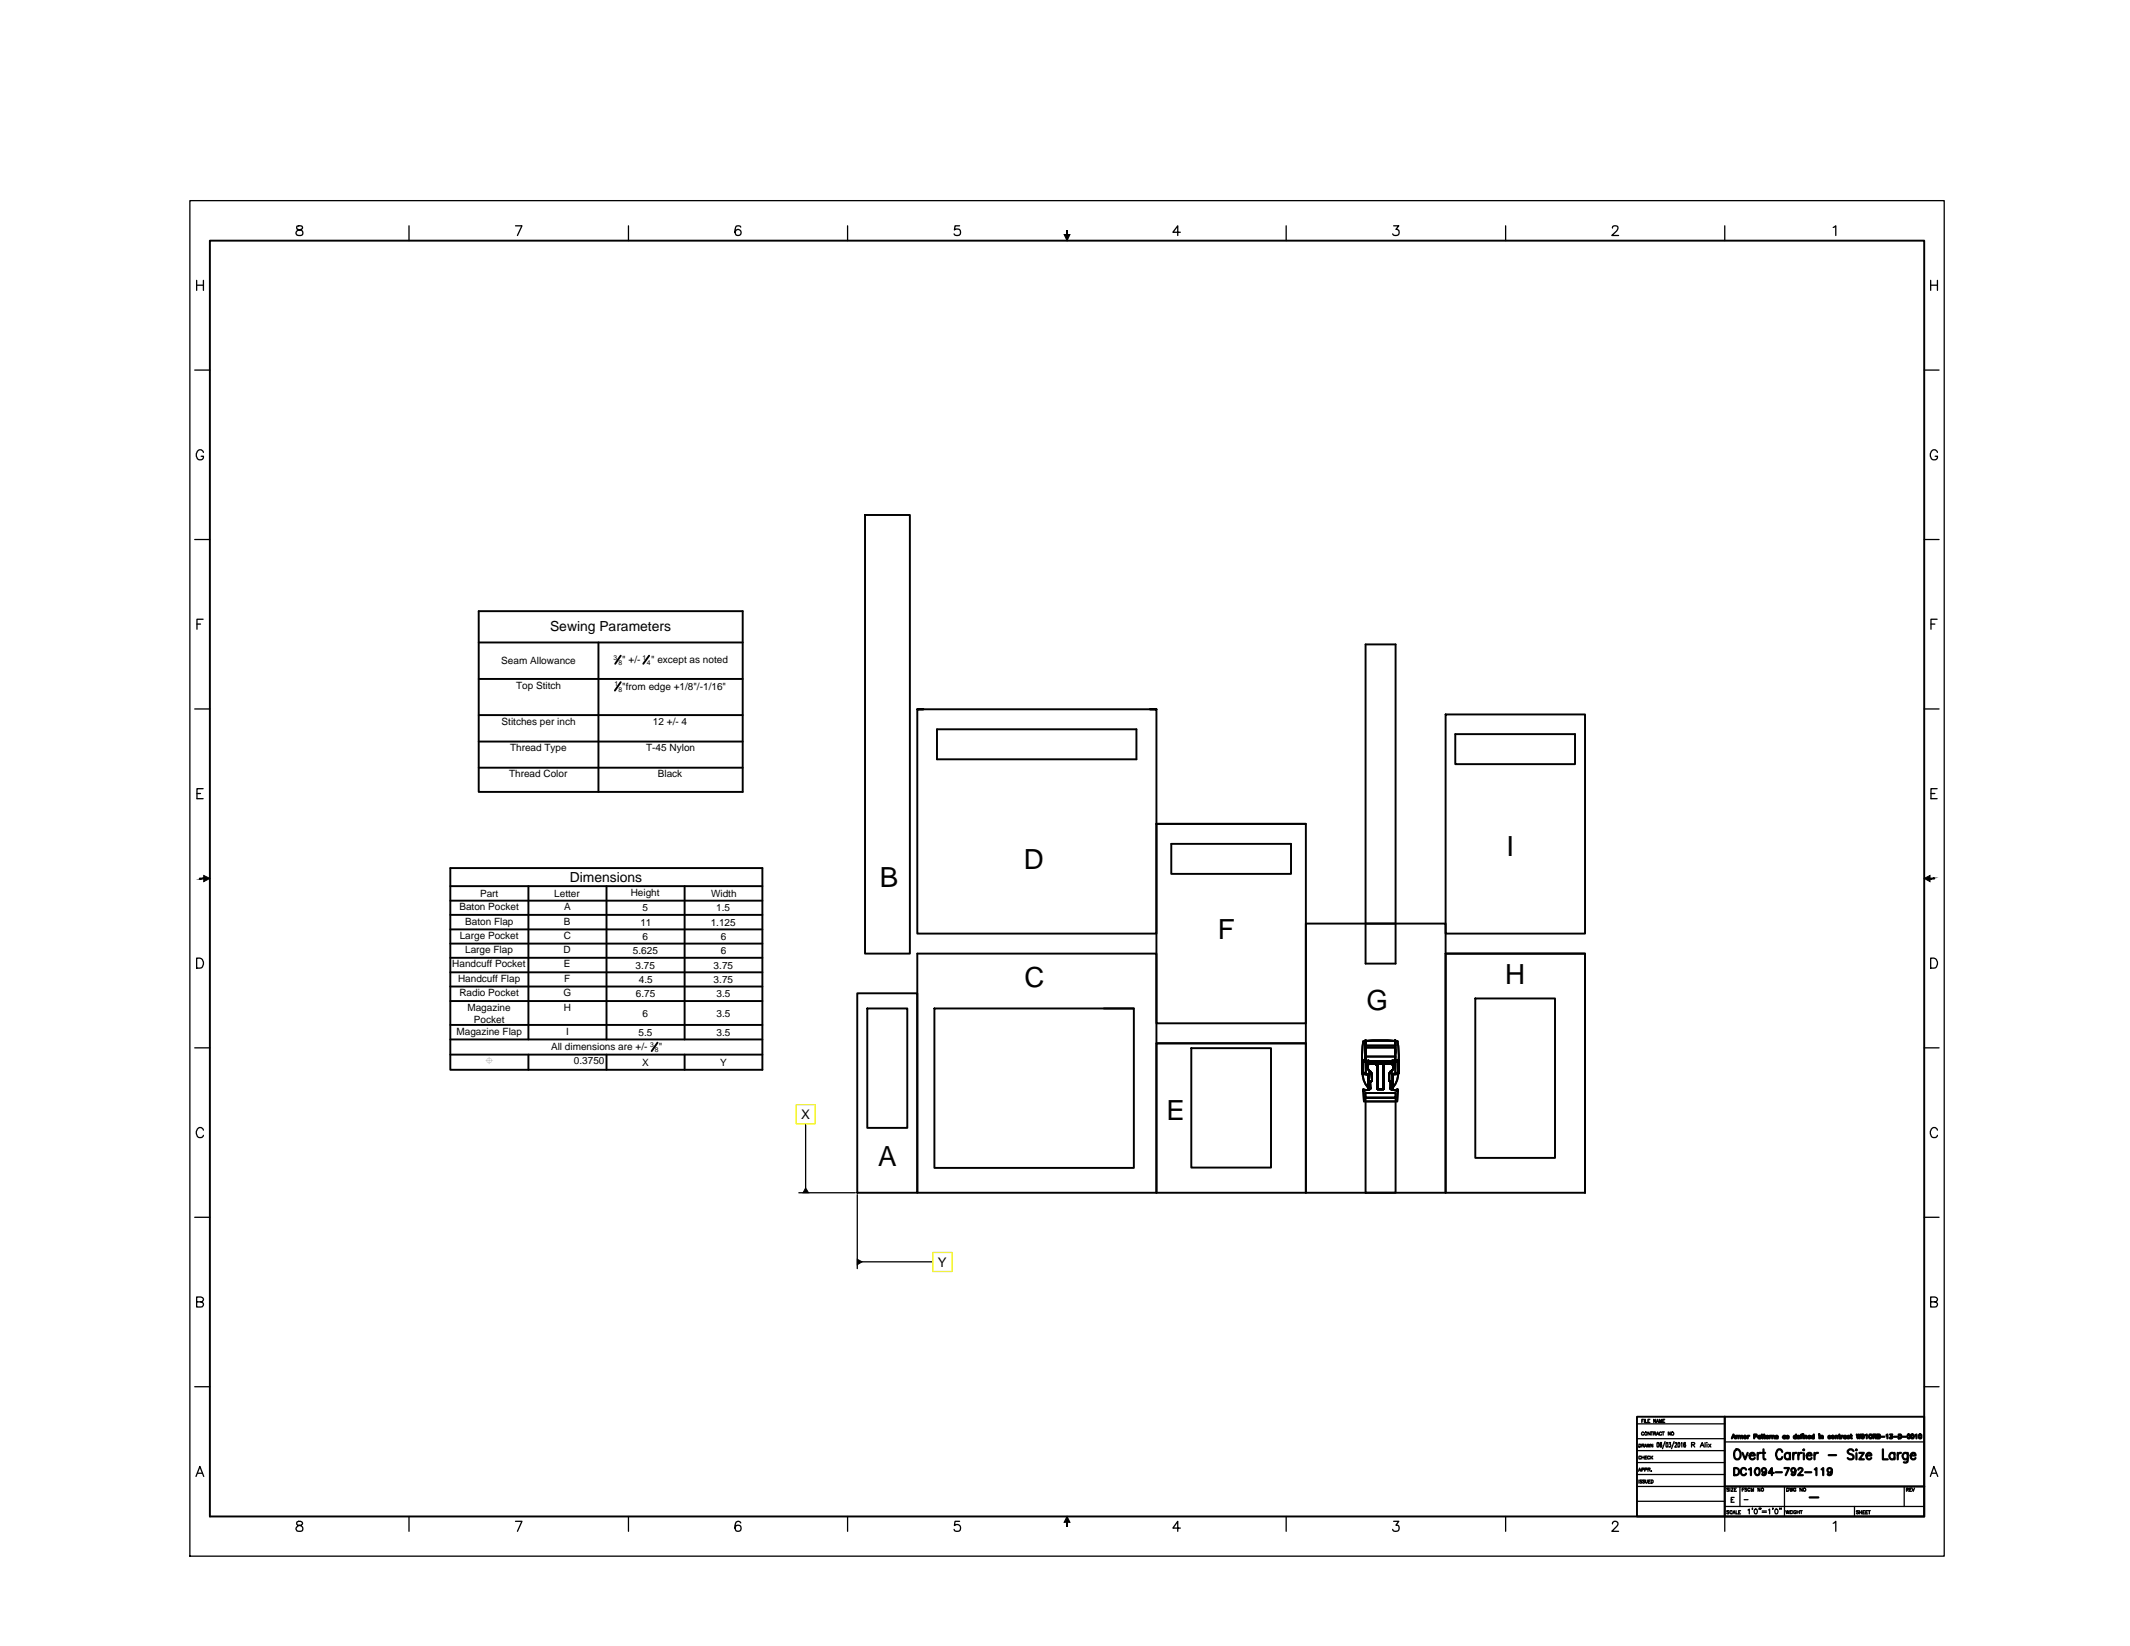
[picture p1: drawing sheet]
<svg xmlns="http://www.w3.org/2000/svg" width="279mm" height="216mm" viewBox="0 0 279 216" stroke-linecap="round" stroke-linejoin="round" font-family="sans-serif">
<!-- layer: T001L001 -->
<path d="M113.5 67.5h5.9v57.6h-5.9zM120.3 93h31.4h-.9h.9v29.5h-31.4zM122.9 95.7h26.2M122.9 99.6h26.2M189.6 93.7h18.3v28.8h-18.3zM190.9 96.3h15.7v3.9h-15.7zM151.7 108.1h19.6v26.1h-19.6zM151.7 108.1h19.6M153.6 110.7h15.7v3.9h-15.7zM120.3 125.1h31.4v31.3v-19.6h19.6v19.6v-35.3h18.3v35.3v-31.3h18.3v31.3M144.8 132.3h3.9M151.7 136.8h19.6" fill="none" stroke="#000" stroke-width=".25"/>
<!-- layer: 0 -->
<g fill="none" stroke="#000" stroke-width=".25">
<path d="M27.5 31.6h224.9v167.3h-224.9zM62.8 80.2h34.6v23.7h-34.6zM62.8 84.3h34.6M62.8 89.1h34.6M62.8 93.8h34.6M62.8 97.3h34.6M78.5 84.3v19.6M81.4 86l-.7 1.1M81.4 89.5l-.7 1.1M85.1 86l-.7 1.1M122.9 95.7v3.9M149.1 95.7v3.9"/>
<path d="M179.1 84.5h4v41.9h-4zM59.1 113.9h40.9v26.4h-40.9zM59.1 116.2h40.9M59.1 118.1h40.9M62.8 100.7h34.6M69.3 116.2v20.1M79.6 116.2v20.1M89.8 116.2v20.1M59.1 120h40.9M59.1 121.9h40.9M59.1 123.8h40.9M59.1 125.6h40.9"/>
<path d="M59.1 127.5h40.9M59.1 129.4h40.9M59.1 131.3h40.9M59.1 134.4h40.9M59.1 136.3h40.9M59.1 138.3h40.9M69.3 138.3v2M79.6 138.3v2M86.2 136.8l-.7 1.1M89.8 138.3v2M112.5 130.3h7.8v26.1h-7.8zM113.8 132.3h5.2v15.6h-5.2z"/>
<path d="M120.3 125.1v31.3h87.6M122.6 132.3h26.1v20.9h-26.1zM156.3 137.5h10.4v15.6h-10.4zM178.7 139.2v1.5v-1.5M178.7 139.2v1.6M178.7 139.2h.6zM178.7 139.2h.7zM178.7 139.2h.1M178.7 139.7h.1M178.7 139.5h.1M178.7 139.8h.1M178.7 139.2h4.7z"/>
<path d="M178.9 139.2h.1M179.1 139.2h.1M179.1 138.8l.1 .2 .3 .2M179.1 136.6h-.3l-.1 1v1.6M179.1 136.6v.8h3.9M179.1 137.4h.1M179.1 136.6h.1M179.1 136.6v2.2zM179.1 137.6h.1M179.1 138.8h.1M179.1 138.6h.1M179.1 138.3h.1"/>
<path d="M179.1 138.2h.1M179.1 137.9h.1M179.1 138.1h.1M179.1 137.1h.1M179.1 136.6v.5h3.9v-.5M179.1 136.6v.5h3.9M179.1 121.1h4M179.1 139.2l.1 1.6M179.1 138.6h3.9M179.3 139.2h.1M179.4 139.5h3.4zM179.4 139.5h.1"/>
<path d="M179.4 139.5v.7zM179.4 139.9h.1M179.4 139.7h.1M179.5 139.7h.1M179.5 139.2h3.1zM179.5 139.2h.1M179.7 139.5l-.2 .1-.1 .2M179.7 139.5h.1M179.7 139.5h-.3v.4M180.3 139.5l.3 .2 .1 .1M180.4 139.5h.1M180.4 139.5h.3v.4"/>
<path d="M180.7 139.7h.1M180.7 139.9h.1M180.7 139.5h.1M180.7 139.5v3.4zM180.7 139.8h.1M181.5 139.5v3.4zM181.5 139.8h.1M181.5 139.5h.1M181.5 139.9h.1M181.5 139.5h.3M181.5 139.5v.4M181.5 139.7h.1"/>
<path d="M181.8 139.5l-.3 .2v.1M181.8 139.5h-.3v.4M181.8 139.5h.1M182.4 139.5l.3 .2 .1 .1M182.5 139.5h.1M182.5 139.5h.3M182.6 139.2h.1M182.7 139.7h.1M182.8 139.5h.1M182.8 139.9h.1M182.8 139.5v.7zM182.8 139.2h.6z"/>
<path d="M182.8 139.5v.4M182.9 139.2h.5zM182.9 139.2h.1M183 136.5h-1.9h-2M183 138.8l-.2 .3-.2 .1M183 136.6h.1M183 137.1h.1M183 136.6v2.2zM183 138.2h.1M183 138.3h.1M183 138.6h.1M183 138.8h.1"/>
<path d="M183 137.6h.1M183 137.4h.1M183 137.9h.1M183 138.1h.1M183 136.6v.8M183 136.6h.4M183.1 139.2h.1M183.1 139.2l-.1 1.6 .1-1.6M183.3 139.2h.1M183.3 136.6l.2 1v1.6M183.4 139.2v1.6zM183.4 139.2v1.5"/>
<path d="M183.4 139.2h.1M183.4 139.7h.1M183.4 139.5h.1M183.4 139.8h.1M193.5 131h10.5v20.9h-10.5zM178.7 140.5h.1M178.7 140.3h.1M178.7 140h.1M178.7 140.8h.1M178.7 140.8l.8 .1M178.7 140.8h.2M178.7 140.8l.8 .2"/>
<path d="M178.7 140.9h.4M178.7 140.8a2.6 2.6 0 0 0 1 2.1v-.1M178.8 143v.1M178.8 143h.2M178.8 143h.1M178.8 143.1h.1M178.8 143.1l.1 1.4h4.4l.1-1.4M178.8 143.1l.1 1.4M178.9 140.8h.1M179 143l.5-.1-.7 .2M179 143h.1M179 143l-.2 .1"/>
<path d="M179.1 143.4h4v.6M179.1 143.9v.1M179.1 140.8v.1M179.1 143.4h4v13h-4zM179.1 144h3.9zM179.1 144h.1M179.4 140.2h.1M179.4 140.2l.5 .7zM179.5 141l-.6-.1 .6 .1M179.5 141v1.9zM179.5 142.9h.1M179.5 141h.1"/>
<path d="M179.6 142.9h.1M179.7 142.9h.1M179.7 142.8h.1M179.7 142l.3-.2zM179.7 142v.8zM179.7 142h.1M179.7 142l.1 .8zM179.8 142.8h.1M179.8 140.7h.1M179.9 140.9h.1M179.9 140.9l.1 .9zM180 141.8h.1"/>
<path d="M180.7 142.9h.8zM180.7 142.4h.1M180.7 142.9h.1M181.5 142.9h.1M181.5 142.4h.1M181.5 142.9h-.8h.8M182.2 140.9v.9zM182.2 141.8l.2 .2zM182.2 140.9h.1M182.2 141.8h.1M182.3 140.7h.1M182.4 142.8h.1"/>
<path d="M182.4 142v.8zM182.4 142h.1M182.5 142.9h.1M182.7 141v1.9zM182.7 142.9h.1M182.7 141h.1M182.8 140.2h.1M182.8 140.2l-.6 .7zM183 140.8v.1M183 143.9v.1M183 144h.1M183.1 143.4h-4v.6"/>
<path d="M183.1 143l-.5-.1 .7 .2M183.2 143h.1M183.2 143l.1 .1M183.2 140.9l-.6 .1M183.3 140.8h.1M183.3 143v.1M183.3 143h.1M183.3 143.1h.1M183.4 143.1h.1M183.4 143.1l-.1 1.4M183.4 140.8l-.8 .1M183.4 140.8a2.77 2.77 0 0 1-.9 2"/>
<path d="M183.4 140.8h.1M183.4 140.9h-.3M183.4 140.5h.1M183.4 140.3h.1M183.4 140h.1M214.7 185.8h37.7v13.1h-37.7z"/>
</g>
<!-- layer: AM_BOR -->
<g fill="#000" stroke="#000" stroke-width=".13">
<path d="M139.6 30.8h.7l-.3 .8zM26.7 114.8l.8 .4-.8 .4zM252.4 115.2l.8-.4v.8zM140 198.9l.3 .8h-.7z"/>
<path d="M139.9 30.3l.1 .5v-.5zM139.9 30.3l.1 .5h-.1z"/>
<path d="M26.2 115.2v.1l.5-.1zM26.2 115.3l.5-.1v.1z"/>
<path d="M253.2 115.3h.5v-.1zM253.2 115.2h.5l-.5 .1z"/>
<path d="M139.9 199.7v.5h.1zM139.9 199.7h.1v.5z"/>
</g>
<g fill="none" stroke="#000" stroke-width=".17">
<path d="M24.9 26.3h230.1v177.8h-230.1zM25.8 37.4h.9M25.8 36.8v1.3M26.7 36.8v1.3M39 29.7a.27 .27 0 0 0 .1 .4l.2 .1a.36 .36 0 0 1 .4 .3 .36 .36 0 0 1-.3 .4h-.2a.37 .37 0 0 1-.4-.4 .8 .8 0 0 1 .8-.5l.1-.2a.58 .58 0 0 0-.7-.1zM53.7 29.6v2M67.6 29.6h.9l-.6 1.3M82.4 29.6v2M97.2 29.8a.39 .39 0 0 0-.7 0 .97 .97 0 0 0 .1 1 .41 .41 0 0 0 .6-.1 .41 .41 0 0 0-.3-.6 .41 .41 0 0 0-.5 .4M111.2 29.6v2M125.9 29.6h-.6l-.1 .6a.46 .46 0 0 1 .7-.1 .46 .46 0 0 1-.1 .7 .46 .46 0 0 1-.6-.1M154.8 30.5h-.9l.6-.9v1.3"/>
<path d="M168.7 29.6v2M182.8 29.6h.7l-.4 .5a.43 .43 0 0 1 .4 .6 .43 .43 0 0 1-.7 .1l-.1-.1M197.5 29.6v2M211.5 29.9l.1-.2 .4-.1a.28 .28 0 0 1 .2 .2 .28 .28 0 0 1 0 .3l-.8 .8h.9M226.2 29.6v2M240.5 29.8l.3-.2v1.3M253.3 36.8v1.3M253.3 37.4h.8M254.1 36.8v1.3M25.5 48.5h2M26.7 59.3a.43 .43 0 0 0-.7-.2 .73 .73 0 0 0 .1 1.2h.3a.37 .37 0 0 0 .3-.5h-.3M252.4 48.5h2"/>
<path d="M254.1 59.3a.43 .43 0 0 0-.6-.2 .73 .73 0 0 0 .1 1.2h.2a.37 .37 0 0 0 .3-.5h-.3M25.5 70.8h2M252.4 70.8h2M25.5 93h2M25.8 81.9h.5M26.6 81.2h-.8v1.3M252.4 93h2M253.3 81.9h.5M254.1 81.2h-.8v1.3M25.8 104.1h.5M26.6 103.4h-.8v1.4h.8M253.3 104.1h.5"/>
<path d="M254.1 103.4h-.8v1.4h.8M25.5 137.4h2M25.8 125.7a.73 .73 0 0 1 .8 .4 .73 .73 0 0 1-.2 .8l-.6 .1zM252.4 137.4h2M253.3 125.7a.73 .73 0 0 1 .8 .4 .73 .73 0 0 1-.2 .8l-.6 .1zM25.5 159.7h2M26.7 148.2a.43 .43 0 0 0-.7-.2 .74 .74 0 0 0 .1 1.2h.4l.2-.3M252.4 159.7h2M254.1 148.2a.43 .43 0 0 0-.6-.2 .74 .74 0 0 0 .1 1.2h.4l.1-.3M25.8 170.8h.5a.36 .36 0 0 0 .4-.4l-.4-.3h-.5v1.3h.5a.37 .37 0 0 0 .4-.4l-.4-.2M253.3 170.8h.5a.36 .36 0 0 0 .3-.4l-.3-.3h-.5v1.3h.5a.37 .37 0 0 0 .3-.4l-.3-.2M25.5 181.9h2"/>
<path d="M25.7 193.7l.5-1.4 .5 1.4M25.9 193.2h.7M39 199.6a.27 .27 0 0 0 .1 .5 .47 .47 0 0 1 .5 .1 .47 .47 0 0 1 0 .6 .58 .58 0 0 1-.8-.2 .55 .55 0 0 1 .7-.5l.2-.2v-.1a.48 .48 0 0 0-.7-.2zM53.7 198.9v2M67.6 199.5h.9l-.6 1.4M82.4 198.9v2M97.2 199.8l-.1-.2-.3-.1a.78 .78 0 0 0-.3 1.2 .4 .4 0 0 0 .6 0 .4 .4 0 0 0-.2-.6 .4 .4 0 0 0-.5 .3M111.2 198.9v2M125.9 199.5h-.6l-.1 .6a.46 .46 0 0 1 .7 0 .46 .46 0 0 1-.1 .6 .46 .46 0 0 1-.6-.1M168.7 198.9v2M182.8 199.5h.7l-.4 .6a.43 .43 0 0 1 .4 .5 .43 .43 0 0 1-.7 .2l-.1-.2M197.5 198.9v2"/>
<path d="M211.5 199.9l.1-.2 .1-.2a.44 .44 0 0 1 .5 .3l-.1 .4-.7 .7h.9M214.7 188.7h11.5M214.7 190.3h11.5M214.7 191.8h11.5M214.7 186.8h11.5M214.7 193.4h11.5M214.7 196.9h11.5M214.7 195h11.5M214.9 193l.2-.4 .1 .4M215 189.4l.2 .1v.3h-.2zM215 194.1v.4M215 192.8h.2"/>
<path d="M215.2 191.1v-.1h-.2v.3l.2 .1v-.1M215.4 189.6h.2l.1-.1-.3-.1v.4M215.4 194.2h-.3l.3 .2-.1 .1h-.2M215.4 192.8l.2-.1v-.1h-.2v.4M215.4 186.4h.1M215.4 191v.4M215.4 191.2h.3M215.5 189.6l.2 .2M215.6 186.2h-.2v.4M215.6 187.9a.15 .15 0 0 0-.2-.1 .15 .15 0 0 0-.1 .2v.1a.16 .16 0 0 0 .2 .1 .16 .16 0 0 0 .1 0M215.7 191v.4M215.7 189.8l.2-.4 .1 .4"/>
<path d="M215.7 194.2h-.3l.3 .1v.2h-.3M215.7 186.2v.4M215.7 192.8l.3-.1v-.1h-.3v.4M215.8 191.2h.2M215.8 189.7h.2M215.8 186.2v.4h.3M215.8 194.1v.3l.2 .1h.1v-.4M216 191h-.2v.4h.2M216.1 189.4l.1 .4 .1-.4v.4l.2-.4M216.2 192.7h.2l.1-.1h-.1h-.2v.4M216.2 186.4h.1M216.3 194.3h.1"/>
<path d="M216.3 192.7l.2 .3M216.4 186.2h-.2v.4h.2M216.4 191.1a.16 .16 0 0 0-.1-.1 .16 .16 0 0 0-.2 .1v.1a.16 .16 0 0 0 .2 .2 .16 .16 0 0 0 .1-.1M216.5 187.8v.4l-.3-.4v.4M216.5 194.1h-.2v.4h.2M216.5 191v.4M216.5 187.8h.3M216.6 194.1h.2a.24 .24 0 0 1 0 .3 .24 .24 0 0 1-.2 .1zM216.6 192.9h.1M216.6 191.2l.2 .2M216.7 187.8v.4M216.8 189.4v.4l-.3-.4v.4"/>
<path d="M216.8 191l-.3 .2M216.9 188h.2l.1-.1-.3-.1v.4M217.1 188l.1 .2M217.2 186.2v.4l-.3-.4v.4M217.3 186.6l.1-.4 .2 .4M217.3 188.2l.1-.4 .2 .4M217.4 186.5h.1M217.4 188.1h.1M217.4 189.2a.32 .32 0 0 1 .2 .3 .32 .32 0 0 1-.2 .3zM217.7 186.6v-.4l.1 .4 .2-.4v.4M217.9 187.9a.15 .15 0 0 0-.1-.1 .15 .15 0 0 0-.2 .2v.1a.16 .16 0 0 0 .2 .1 .16 .16 0 0 0 .1 0M217.9 189.3v-.1l-.2 .1 .1 .5a.17 .17 0 0 0 .2-.2 .17 .17 0 0 0-.2-.1l-.1 .1"/>
<path d="M218 187.8h.3M218.1 186.4h.2M218.2 187.8v.4M218.4 186.2h-.3v.4h.3M218.4 189.1l-.3 .9M218.6 189.2a.32 .32 0 0 1 .2 .3 .32 .32 0 0 1-.2 .3zM218.9 189.2h.2l-.1 .2a.18 .18 0 0 1 .2 .3 .18 .18 0 0 1-.3 .1v-.1M219.1 187.8v.4l-.3-.4v.4M219.6 189.1l-.3 .9M219.7 189.3l.1-.1 .1 .1v.1l-.2 .4h.3M220.1 189.2h.1a.32 .32 0 0 1 .2 .3 .32 .32 0 0 1-.3 .3zM220.5 189.3l.1-.1v.6"/>
<path d="M221.1 189.3v-.1l-.2 .1v.5a.17 .17 0 0 0 .2-.2 .17 .17 0 0 0-.2-.1v.1M221.9 189.5h.3l.1-.2-.1-.1h-.3v.6M222.1 189.5l.2 .3M223 189.8l.3-.6 .2 .6M223.1 189.6h.3M223.7 189.2v.6M223.9 189.2h.1M223.9 189.4v.4M224.1 189.4l.3 .4M224.4 189.4l-.3 .4M226.2 198.9v2M226.2 197.6h26.2"/>
<path d="M226.2 189.1h26.2M226.8 195.2h-.3v.2h.3l-.1 .2h-.2M226.8 198.2l-.3-.1v.2l.3 .1v.1l-.1 .1-.2-.1M226.9 195.2v.4M227.1 195.2h.2l-.2 .4h.2M227.1 196.7h.2M227.2 198.2a.17 .17 0 0 0-.2 0 .17 .17 0 0 0-.1 .2 .17 .17 0 0 0 .3 .1v-.1M227.3 198.6l.2-.5 .1 .5M227.3 198.4h.3M227.5 196.4h-.4v.6h.4M227.5 195.4h.1M227.7 198.1v.5h.2"/>
<path d="M227.8 195.2h-.3v.4h.3M228.1 198.4h.1M228.2 195v2.6M228.3 198.1h-.2v.5h.2M228.5 195.4h.2M228.8 195.2h-.3v.4M228.8 196.7h.5M229.1 195.2h-.2v.2h.2v.2h-.2M229.3 198.1l.2-.2v.7M229.5 195.3a.18 .18 0 0 0-.2 0 .18 .18 0 0 0 0 .2 .18 .18 0 0 0 .2 0M229.7 195.6v-.4l.1 .4 .2-.4v.4M229.9 197.9l-.1 .1"/>
<path d="M230.2 198l.1-.1a.34 .34 0 0 1 .2 .4 .34 .34 0 0 1-.2 .3l-.1-.1-.1-.2zM230.8 197.9h-.1h.1l-.1 .1M230.9 195.2v.4l-.3-.4v.4M231 197.9h-.1h.1l-.1 .1M231.2 198.4h.5M231.2 198.2h.5M232 198.1l.1-.2v.7M232.6 197.9h-.1h.1l-.1 .1M232.9 198l.1-.1a.3 .3 0 0 1 .2 .4 .3 .3 0 0 1-.3 .2l-.1-.2zM233.5 197.9l-.1 .1M233.7 197.9l-.1 .1M234.1 195v3.9"/>
<path d="M234.2 198.1l.2 .4 .1-.4 .1 .4 .1-.4M234.4 195.2h.1a.24 .24 0 0 1 .2 .2 .24 .24 0 0 1-.2 .2h-.1zM234.8 195.2l.1 .4 .1-.4v.4l.2-.4M234.8 198.3h.1M235 198.1h-.2v.4h.2M235.2 198.1v.4M235.6 195.3a.18 .18 0 0 0-.3 0 .18 .18 0 0 0 0 .2 .18 .18 0 0 0 .3 0l-.1-.1M235.6 198.2a.16 .16 0 0 0-.2-.1 .16 .16 0 0 0-.1 .2v.1a.15 .15 0 0 0 .2 .1 .15 .15 0 0 0 .1-.1h-.1M235.7 198.3h.3M235.7 198.1v.4M236 198.1v.4M236.1 198.1h.3"/>
<path d="M236.3 198.1v.4M236.4 195.2v.4l-.3-.4v.4M240.5 199.8l.3-.3v1.4M243.3 197.6v1.3M243.8 198.2l-.2-.1-.1 .2 .3 .1v.1l-.1 .1-.2-.1M243.9 198.1v.5M243.9 198.4h.3M244.2 198.1v.5M244.4 198.4h.1M244.6 198.1h-.2v.5h.2M244.7 198.4h.2M245 198.1h-.3v.5h.3"/>
<path d="M245.1 198.1h.2M245.2 198.1v.5M249.8 195v2.6M250.1 195.4h.2v-.2h-.2v.4M250.2 195.4l.1 .2M250.5 195.4h.1M250.8 195.2h-.3v.4h.3M250.8 195.2l.2 .4 .1-.4M252.4 181.9h2M253.2 193.7l.5-1.4 .5 1.4M253.4 193.2h.6M154.8 200.4h-.9l.6-.9v1.4"/>
<circle cx="215.9" cy="188" r=".2"/>
<circle cx="219.4" cy="188" r=".2"/>
<circle cx="231.2" cy="195.4" r=".2"/>
<circle cx="236.7" cy="195.4" r=".2"/>
</g>
<g fill="none" stroke="#000" stroke-width=".3">
<path d="M226.2 185.8v13.1M226.2 195h26.2M227.2 188.7l.2-.5 .2 .5M227.3 188.5h.2M227.5 192.6a.51 .51 0 0 1 .6 .2 .51 .51 0 0 1-.1 .6l-.2 .1h-.3zM227.6 190.3l.2-.2a.72 .72 0 0 1 .6 .5 .72 .72 0 0 1-.3 .8 .43 .43 0 0 1-.5-.1 .43 .43 0 0 1-.1-.4zM227.7 188.3v.4M227.9 188.3l-.2 .2M228 188.4l.2-.1 .1 .4M228 188.3v.4M228.3 188.4h.3v.3M228.6 190.6l.3 .8 .3-.8"/>
<path d="M229 192.8l-.2-.2a.45 .45 0 0 0-.5 .5 .45 .45 0 0 0 .6 .3l.1-.1M229.2 188.3v.4M229.4 192.7l.3-.1v.9M229.5 188.3l-.3 .2M229.5 190.9h.7a.35 .35 0 0 0-.4-.3 .35 .35 0 0 0-.3 .4v.2a.38 .38 0 0 0 .7 0M230.1 188.4h.3v-.2h-.3v.5M230.3 192.6a.29 .29 0 0 1 .5 .1v.2a.4 .4 0 0 1-.3 .6 .54 .54 0 0 1-.2-.9zM230.6 190.6v.8M230.9 188.4a.16 .16 0 0 0-.3 .1 .16 .16 0 0 0 .2 .2l.1-.1M230.9 188.3v.4M231 190.6a.32 .32 0 0 0-.4 .3M231.1 188.3h.1"/>
<path d="M231.1 188.2v.4l.1 .1M231.2 190.6h.3M231.3 190.1v1.1l.1 .2h.2M231.4 188.3h.1M231.4 188.2v.4l.1 .1M231.7 188.5h.3v-.1a.17 .17 0 0 0-.3 0 .17 .17 0 0 0 0 .2 .17 .17 0 0 0 .3 0M231.7 192.9a.28 .28 0 0 1-.4 .2 .28 .28 0 0 1-.1-.4 .28 .28 0 0 1 .4 0l.1 .2a.47 .47 0 0 1-.3 .6l-.2-.1M232.1 188.3v.4M232.3 188.3l-.2 .2M232.5 188.4l.2-.1 .1 .4M232.5 188.3v.4M232.7 193.2h-.7l.4-.6v.9"/>
<path d="M232.9 193.1h.8M233.2 188.4l-.1-.1-.2 .1 .1 .1h.2v.2h-.3v-.1M233.8 190.4a.36 .36 0 0 0-.2-.3 .36 .36 0 0 0-.4 .1 .8 .8 0 0 0 .1 1.2h.4l.1-.3M234.1 192.6h.6l-.5 .9M234.2 188.4a.16 .16 0 0 0-.3 .1 .16 .16 0 0 0 .2 .2l.1-.1M234.2 188.3v.4M234.6 188.4l-.1-.1-.2 .1 .2 .1 .1 .2h-.2l-.1-.1M234.8 190.7a.39 .39 0 0 0-.6 0 .39 .39 0 0 0 0 .6 .39 .39 0 0 0 .6-.1M234.8 190.6v.8M235.2 190.6v.8M235.5 192.9a.28 .28 0 0 1-.4 .2 .28 .28 0 0 1-.1-.4 .28 .28 0 0 1 .5 0v.2a.47 .47 0 0 1-.2 .6l-.3-.1M235.6 188.4a.17 .17 0 0 0-.3 0 .18 .18 0 0 0 .2 .3l.1-.1"/>
<path d="M235.6 188.2v.5M235.6 190.6a.35 .35 0 0 0-.4 .3M235.8 188.5h.3v-.1a.16 .16 0 0 0-.3 0 .16 .16 0 0 0 0 .2 .16 .16 0 0 0 .3 0M235.9 192.8v-.1a.29 .29 0 0 1 .3-.1 .29 .29 0 0 1 .2 .2l-.5 .7h.6M235.9 190.6v.8M236.2 188.3h.2M236.4 188.2h-.2v.5M236.4 190.6a.36 .36 0 0 0-.5 .3M236.5 188.2h.1zM236.5 188.4v.3M236.6 190.1v.1zM236.6 190.6v.8"/>
<path d="M236.7 188.4h.3v.3M236.7 188.3v.4M236.8 193.1h.8M237 190.9h.6v-.1a.34 .34 0 0 0-.4-.2 .34 .34 0 0 0-.2 .4v.2a.34 .34 0 0 0 .6 0M237.2 188.5h.3v-.1a.17 .17 0 0 0-.3 0 .17 .17 0 0 0 0 .2 .17 .17 0 0 0 .3 0M237.4 196.4h1.1M237.9 188.4a.17 .17 0 0 0-.2 0 .17 .17 0 0 0-.1 .2l.1 .1 .2-.1M237.9 188.2v.5M238 190.6v.8M238.1 192.7l.2-.1v.9M238.5 190.6a.36 .36 0 0 0-.5 .3M238.6 188.2h.1z"/>
<path d="M238.6 188.4v.3M238.9 188.4h.2v.3M238.9 188.3v.4M238.9 192.7l.3-.1v.9M239.9 190.9h.9M240.1 188.4a.17 .17 0 0 0-.3 0 .18 .18 0 0 0 .2 .3l.1-.1M240.3 192.9a.29 .29 0 0 1-.3 .2 .29 .29 0 0 1-.3-.2 .29 .29 0 0 1 .3-.3h.2a.57 .57 0 0 1-.2 .9l-.3-.1M240.8 188.4h.2v.3M240.8 188.3v.4M241.2 188.3h.2M241.3 188.2v.5h.1M241.5 188.3v.4"/>
<path d="M241.7 188.3l-.2 .2M242.1 188.4a.16 .16 0 0 0-.3 .1 .16 .16 0 0 0 .2 .2l.1-.1M242.1 188.3v.4M242.6 188.4a.16 .16 0 0 0-.3 .1 .16 .16 0 0 0 .2 .2l.1-.1M242.7 188.3h.2M242.8 188.2v.4l.1 .1M243.1 190.3l-.2-.2h-.3l-.2 .2v.3l.7 .3v.3a.48 .48 0 0 1-.7 0M243.5 190.1v.1zM243.5 190.6v.8M243.6 188.2l.1 .5 .1-.5 .1 .5 .2-.5M243.9 190.6h.6l-.6 .8h.6M244.5 188.3v.1a.17 .17 0 0 1-.3 0 .17 .17 0 0 1 .2-.2 .27 .27 0 0 1 .1 .3 .27 .27 0 0 1-.3 .2v-.1"/>
<path d="M244.7 188.2h.2v.5M244.8 190.9h.7v-.1a.34 .34 0 0 0-.5-.2 .34 .34 0 0 0-.2 .4l.1 .2a.33 .33 0 0 0 .6 0M245.5 188.3a.2 .2 0 0 0-.2-.1 .2 .2 0 0 0-.1 .2v.1a.2 .2 0 0 0 .1 .2 .2 .2 0 0 0 .2-.2M245.7 188.4h.4v-.2h-.4v.5M245.9 188.4l.2 .3M246.2 188.4h.4v-.2h-.1h-.3v.5h.3l.1-.2-.1-.1M246.8 188.5h.4M247 190.1v1.3h.6M247.5 188.2h.1v.5M247.9 188.2h.3l-.2 .2a.15 .15 0 0 1 .2 .1 .15 .15 0 0 1-.2 .2l-.1-.1M248.4 188.5h.4M248.5 190.7a.37 .37 0 0 0-.5-.1 .37 .37 0 0 0-.2 .4l.1 .2a.33 .33 0 0 0 .6 0"/>
<path d="M248.5 190.6v.8M248.9 190.6v.8M249.1 188.2h.1a.27 .27 0 0 1 .2 .2 .27 .27 0 0 1-.2 .3h-.1zM249.4 190.6a.35 .35 0 0 0-.5 .3M249.6 188.5h.4M250.2 190.6v1.2h-.2h-.3M250.2 190.7a.37 .37 0 0 0-.4-.1 .37 .37 0 0 0-.2 .4l.1 .2a.33 .33 0 0 0 .5 0M250.3 188.2a.26 .26 0 0 1 .2 .2 .26 .26 0 0 1-.2 .3l-.1-.2zM250.6 190.9h.7v-.1a.34 .34 0 0 0-.5-.2 .34 .34 0 0 0-.2 .4l.1 .2a.33 .33 0 0 0 .6 0M250.8 188.2a.26 .26 0 0 1 .3 .2 .26 .26 0 0 1-.3 .3zM251.3 188.2h.1v.5M251.8 188.2h.2v.5a.28 .28 0 0 1-.3-.2 .28 .28 0 0 1 .1-.3z"/>
<circle cx="228.9" cy="188.5" r=".16"/>
<circle cx="240.4" cy="188.5" r=".16"/>
</g>
<!-- layer: AM_5 -->
<path d="M104.8 156.4h7.4M105.7 147.4v8.4M112.5 156.7v9.7M113.1 165.5h9.3" fill="none" stroke="#000" stroke-width=".17"/>
<path d="M105.7 155.8l.4 .6h-.8zM112.5 165.2l.6 .3-.6 .4z" fill="#000" stroke="#000" stroke-width=".13"/>
<path d="M104.5 144.9h2.4v2.5h-2.4zM122.4 164.3h2.5v2.5h-2.5z" fill="none" stroke="#ff0" stroke-width=".17"/>
<g font-size="3.6">
<text x="197.6" y="112.3">I</text>
<text x="115.4" y="116.3">B</text>
<text x="134.3" y="114">D</text>
<text x="159.7" y="123.2">F</text>
<text x="134.4" y="129.5">C</text>
<text x="197.5" y="129.1">H</text>
<text x="179.3" y="132.4">G</text>
<text x="153" y="146.9">E</text>
<text x="115.2" y="153">A</text>
</g>
<g font-size="1.8">
<text x="72.2" y="82.7">Sewing Parameters</text>
<text x="74.7" y="115.7">Dimensions</text>
</g>
<g font-size="1.7">
<text x="105.1" y="146.8">X</text>
<text x="123" y="166.1">Y</text>
</g>
<g font-size="1.3">
<text x="65.8" y="87.2">Seam Allowance</text>
<text x="81.6" y="87">&quot; +/-</text>
<text x="85.4" y="87">&quot; except as noted</text>
<text x="65.8" y="95.1">Stitches per inch</text>
<text x="67.7" y="90.3">Top Stitch</text>
<text x="81.6" y="90.5">&quot;from edge +1/8&quot;/-1/16&quot;</text>
<text x="85.7" y="95.1">12 +/- 4</text>
<text x="66.8" y="102">Thread Color</text>
<text x="66.9" y="98.5">Thread Type</text>
<text x="84.8" y="98.5">T-45 Nylon</text>
<text x="86.3" y="102">Black</text>
<text x="60.3" y="119.4">Baton Pocket</text>
<text x="63" y="117.6">Part</text>
<text x="72.7" y="117.6">Letter</text>
<text x="74" y="119.4">A</text>
<text x="82.7" y="117.5">Height</text>
<text x="84.3" y="119.5">5</text>
<text x="93.3" y="117.6">Width</text>
<text x="94" y="119.5">1.5</text>
<text x="60.3" y="123.1">Large Pocket</text>
<text x="61" y="121.3">Baton Flap</text>
<text x="61" y="125">Large Flap</text>
<text x="73.9" y="125">D</text>
<text x="74" y="121.3">B</text>
<text x="74" y="123.2">C</text>
<text x="83" y="125.2">5.625</text>
<text x="84" y="121.4">11</text>
<text x="84.3" y="123.3">6</text>
<text x="93.2" y="121.4">1.125</text>
<text x="94.5" y="123.3">6</text>
<text x="94.5" y="125.2">6</text>
<text x="59.3" y="126.9">Handcuff Pocket</text>
<text x="60.1" y="128.8">Handcuff Flap</text>
<text x="60.3" y="130.7">Radio Pocket</text>
<text x="73.9" y="130.7">G</text>
<text x="74" y="126.9">E</text>
<text x="74" y="128.8">F</text>
<text x="83.4" y="127.1">3.75</text>
<text x="83.4" y="130.8">6.75</text>
<text x="83.8" y="128.9">4.5</text>
<text x="93.6" y="127.1">3.75</text>
<text x="93.6" y="128.9">3.75</text>
<text x="94" y="130.8">3.5</text>
<text x="59.9" y="135.7">Magazine Flap</text>
<text x="61.3" y="132.6">Magazine</text>
<text x="62.2" y="134.1">Pocket</text>
<text x="72.3" y="137.8">All dimensions are +/-</text>
<text x="74" y="132.6">H</text>
<text x="74.3" y="135.7">I</text>
<text x="83.7" y="135.9">5.5</text>
<text x="84.3" y="133.3">6</text>
<text x="86.4" y="137.8">&quot;</text>
<text x="94" y="133.3">3.5</text>
<text x="94" y="135.9">3.5</text>
<text x="75.3" y="139.6">0.3750</text>
<text x="84.2" y="139.8">X</text>
<text x="94.5" y="139.8">Y</text>
</g>
<g font-size=".9">
<text x="80.5" y="86.5">3</text>
<text x="81.1" y="87.2">8</text>
<text x="84.3" y="86.5">1</text>
<text x="84.9" y="87.2">4</text>
<text x="80.6" y="90">1</text>
<text x="81.1" y="90.7">8</text>
<text x="85.3" y="137.3">3</text>
<text x="85.9" y="138">8</text>
<text x="63.6" y="139.5">⌖</text>
</g>
</svg>
